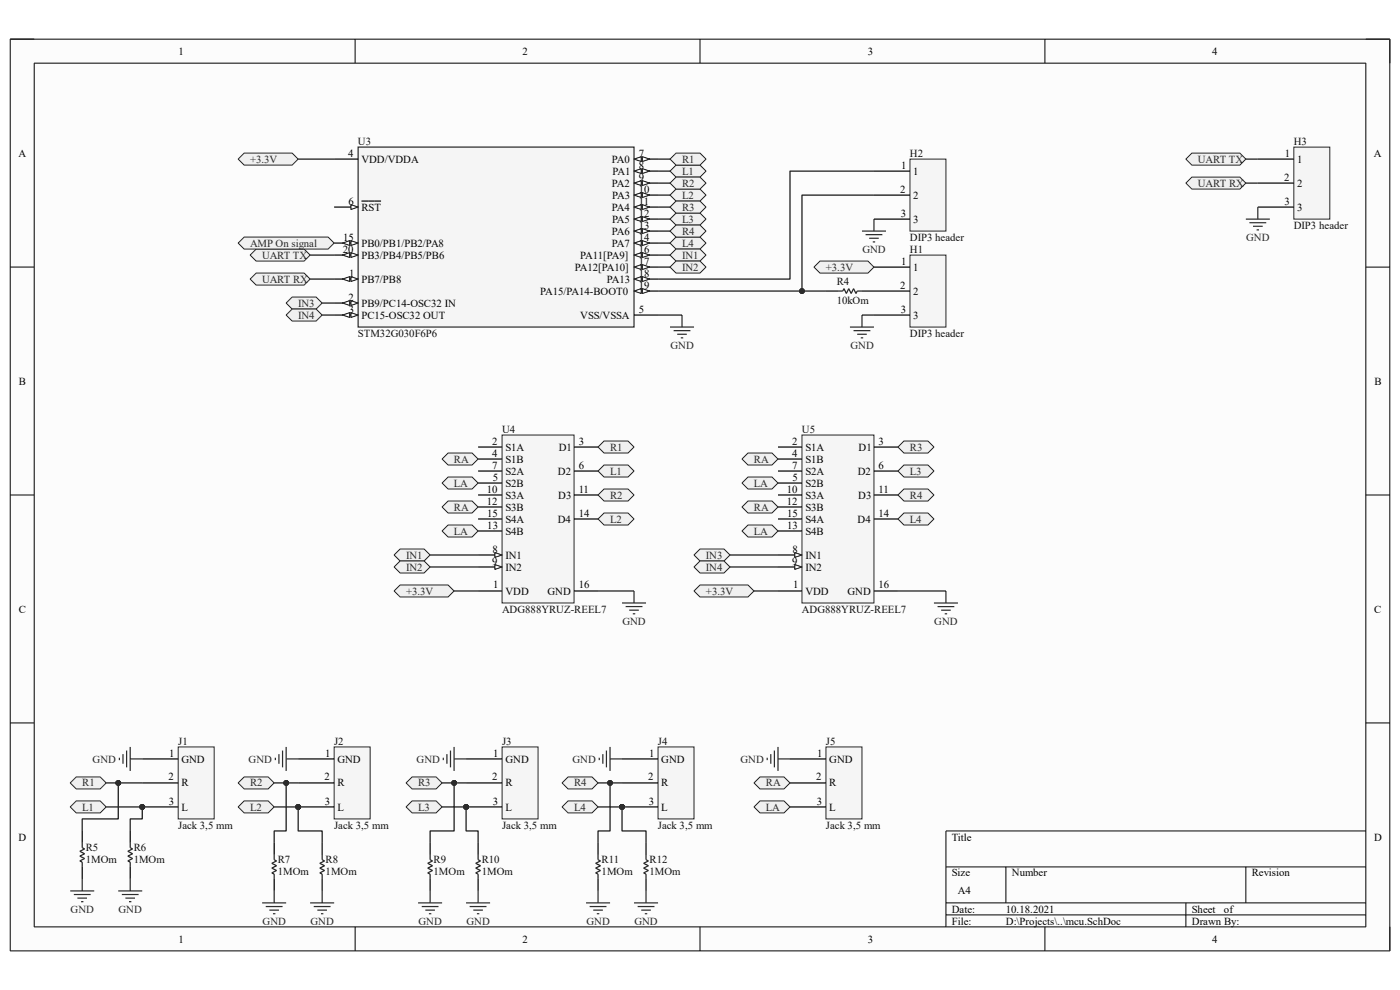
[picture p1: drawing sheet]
<svg xmlns="http://www.w3.org/2000/svg" width="297mm" height="210mm" viewBox="0 0 297 210" stroke-linecap="round" stroke-linejoin="round" font-family="sans-serif">
<path d="M2.2 8.3h292.7v193.4h-292.7z" fill-rule="evenodd" fill="#fcfcfc"/>
<path d="M2.2 8.3h292.7v193.4h-292.7z" fill="none" stroke="#000" stroke-width=".21"/>
<path d="M7.3 13.4h282.5v183.2h-282.5z" fill-rule="evenodd" fill="#fcfcfc"/>
<g fill="none" stroke="#000" stroke-width=".21">
<path d="M2.2 8.3h5.1M7.3 13.4h282.5v183.2h-282.5zM75.3 8.3v5.1M148.5 8.3v5.1M221.7 8.3v5.1M289.8 8.3h5.1v5.1M2.2 56.7h5.1M289.8 56.7h5.1M2.2 105h5.1M289.8 105h5.1M2.2 153.4h5.1M289.8 153.4h5.1"/>
<path d="M289.8 176.3h-89.1v20.3M75.3 196.6v5.1M148.5 196.6v5.1M200.7 183.9h89.1M200.7 191.5h89.1M200.7 194.1h89.1M213.4 183.9v7.6M221.7 196.6v5.1M251.6 191.5v5.1M264.3 183.9v7.6M294.9 196.6v5.1"/>
</g>
<path d="M76 31.2h58.5v38.2h-58.5z" fill-rule="evenodd" fill="#f5f5f5"/>
<path d="M76 31.2h58.5v38.2h-58.5z" fill="none" stroke="#262626" stroke-width=".25"/>
<path d="M70.9 33.8h5.1M70.9 51.6h5.1" fill="none" stroke="#000" stroke-width=".25"/>
<path d="M74.4 51.1l1.6 .5-1.6 .5z" fill="#fbfbfb"/>
<path d="M74.4 51.1l1.6 .5-1.6 .5z" fill="none" stroke="#000" stroke-width=".21"/>
<path d="M72.7 51.6l1.5-.5v1z" fill="#fbfbfb"/>
<path d="M72.7 51.6l1.5-.5v1z" fill="none" stroke="#000" stroke-width=".21"/>
<path d="M70.9 54.1h5.1" fill="none" stroke="#000" stroke-width=".25"/>
<path d="M74.4 53.6l1.6 .5-1.6 .5z" fill="#fbfbfb"/>
<path d="M74.4 53.6l1.6 .5-1.6 .5z" fill="none" stroke="#000" stroke-width=".21"/>
<path d="M72.7 54.1l1.5-.5v1z" fill="#fbfbfb"/>
<path d="M72.7 54.1l1.5-.5v1z" fill="none" stroke="#000" stroke-width=".21"/>
<path d="M70.9 59.2h5.1" fill="none" stroke="#000" stroke-width=".25"/>
<path d="M74.4 58.7l1.6 .5-1.6 .5z" fill="#fbfbfb"/>
<path d="M74.4 58.7l1.6 .5-1.6 .5z" fill="none" stroke="#000" stroke-width=".21"/>
<path d="M72.7 59.2l1.5-.5v1z" fill="#fbfbfb"/>
<path d="M72.7 59.2l1.5-.5v1z" fill="none" stroke="#000" stroke-width=".21"/>
<path d="M70.9 64.3h5.1" fill="none" stroke="#000" stroke-width=".25"/>
<path d="M74.4 63.8l1.6 .5-1.6 .5z" fill="#fbfbfb"/>
<path d="M74.4 63.8l1.6 .5-1.6 .5z" fill="none" stroke="#000" stroke-width=".21"/>
<path d="M72.7 64.3l1.5-.5v1z" fill="#fbfbfb"/>
<path d="M72.7 64.3l1.5-.5v1z" fill="none" stroke="#000" stroke-width=".21"/>
<path d="M134.5 33.8h5.1" fill="none" stroke="#000" stroke-width=".25"/>
<path d="M134.5 33.8l1.5-.6v1.1z" fill="#fbfbfb"/>
<path d="M134.5 33.8l1.5-.6v1.1z" fill="none" stroke="#000" stroke-width=".21"/>
<path d="M136.3 33.2l1.5 .6-1.5 .5z" fill="#fbfbfb"/>
<path d="M136.3 33.2l1.5 .6-1.5 .5z" fill="none" stroke="#000" stroke-width=".21"/>
<path d="M134.5 36.3h5.1" fill="none" stroke="#000" stroke-width=".25"/>
<path d="M134.5 36.3l1.5-.5v1z" fill="#fbfbfb"/>
<path d="M134.5 36.3l1.5-.5v1z" fill="none" stroke="#000" stroke-width=".21"/>
<path d="M136.3 35.8l1.5 .5-1.5 .5z" fill="#fbfbfb"/>
<path d="M136.3 35.8l1.5 .5-1.5 .5z" fill="none" stroke="#000" stroke-width=".21"/>
<path d="M134.5 38.8h5.1" fill="none" stroke="#000" stroke-width=".25"/>
<path d="M134.5 38.8l1.5-.5v1z" fill="#fbfbfb"/>
<path d="M134.5 38.8l1.5-.5v1z" fill="none" stroke="#000" stroke-width=".21"/>
<path d="M136.3 38.3l1.5 .5-1.5 .5z" fill="#fbfbfb"/>
<path d="M136.3 38.3l1.5 .5-1.5 .5z" fill="none" stroke="#000" stroke-width=".21"/>
<path d="M134.5 41.4h5.1" fill="none" stroke="#000" stroke-width=".25"/>
<path d="M134.5 41.4l1.5-.5v1z" fill="#fbfbfb"/>
<path d="M134.5 41.4l1.5-.5v1z" fill="none" stroke="#000" stroke-width=".21"/>
<path d="M136.3 40.9l1.5 .5-1.5 .5z" fill="#fbfbfb"/>
<path d="M136.3 40.9l1.5 .5-1.5 .5z" fill="none" stroke="#000" stroke-width=".21"/>
<path d="M134.5 43.9h5.1" fill="none" stroke="#000" stroke-width=".25"/>
<path d="M134.5 43.9l1.5-.5v1z" fill="#fbfbfb"/>
<path d="M134.5 43.9l1.5-.5v1z" fill="none" stroke="#000" stroke-width=".21"/>
<path d="M136.3 43.4l1.5 .5-1.5 .5z" fill="#fbfbfb"/>
<path d="M136.3 43.4l1.5 .5-1.5 .5z" fill="none" stroke="#000" stroke-width=".21"/>
<path d="M134.5 46.5h5.1" fill="none" stroke="#000" stroke-width=".25"/>
<path d="M134.5 46.5l1.5-.5v1z" fill="#fbfbfb"/>
<path d="M134.5 46.5l1.5-.5v1z" fill="none" stroke="#000" stroke-width=".21"/>
<path d="M136.3 46l1.5 .5-1.5 .5z" fill="#fbfbfb"/>
<path d="M136.3 46l1.5 .5-1.5 .5z" fill="none" stroke="#000" stroke-width=".21"/>
<path d="M134.5 49h5.1" fill="none" stroke="#000" stroke-width=".25"/>
<path d="M134.5 49l1.5-.5v1z" fill="#fbfbfb"/>
<path d="M134.5 49l1.5-.5v1z" fill="none" stroke="#000" stroke-width=".21"/>
<path d="M136.3 48.5l1.5 .5-1.5 .5z" fill="#fbfbfb"/>
<path d="M136.3 48.5l1.5 .5-1.5 .5z" fill="none" stroke="#000" stroke-width=".21"/>
<path d="M134.5 51.6h5.1" fill="none" stroke="#000" stroke-width=".25"/>
<path d="M134.5 51.6l1.5-.5v1z" fill="#fbfbfb"/>
<path d="M134.5 51.6l1.5-.5v1z" fill="none" stroke="#000" stroke-width=".21"/>
<path d="M136.3 51.1l1.5 .5-1.5 .5z" fill="#fbfbfb"/>
<path d="M136.3 51.1l1.5 .5-1.5 .5z" fill="none" stroke="#000" stroke-width=".21"/>
<path d="M134.5 54.1h5.1" fill="none" stroke="#000" stroke-width=".25"/>
<path d="M134.5 54.1l1.5-.5v1z" fill="#fbfbfb"/>
<path d="M134.5 54.1l1.5-.5v1z" fill="none" stroke="#000" stroke-width=".21"/>
<path d="M136.3 53.6l1.5 .5-1.5 .5z" fill="#fbfbfb"/>
<path d="M136.3 53.6l1.5 .5-1.5 .5z" fill="none" stroke="#000" stroke-width=".21"/>
<path d="M134.5 56.7h5.1" fill="none" stroke="#000" stroke-width=".25"/>
<path d="M134.5 56.7l1.5-.6v1.1z" fill="#fbfbfb"/>
<path d="M134.5 56.7l1.5-.6v1.1z" fill="none" stroke="#000" stroke-width=".21"/>
<path d="M136.3 56.1l1.5 .6-1.5 .5z" fill="#fbfbfb"/>
<path d="M136.3 56.1l1.5 .6-1.5 .5z" fill="none" stroke="#000" stroke-width=".21"/>
<path d="M134.5 59.2h5.1" fill="none" stroke="#000" stroke-width=".25"/>
<path d="M134.5 59.2l1.5-.5v1z" fill="#fbfbfb"/>
<path d="M134.5 59.2l1.5-.5v1z" fill="none" stroke="#000" stroke-width=".21"/>
<path d="M136.3 58.7l1.5 .5-1.5 .5z" fill="#fbfbfb"/>
<path d="M136.3 58.7l1.5 .5-1.5 .5z" fill="none" stroke="#000" stroke-width=".21"/>
<path d="M134.5 61.7h5.1" fill="none" stroke="#000" stroke-width=".25"/>
<path d="M134.5 61.7l1.5-.5v1.1z" fill="#fbfbfb"/>
<path d="M134.5 61.7l1.5-.5v1.1z" fill="none" stroke="#000" stroke-width=".21"/>
<path d="M136.3 61.2l1.5 .5-1.5 .6z" fill="#fbfbfb"/>
<path d="M136.3 61.2l1.5 .5-1.5 .6z" fill="none" stroke="#000" stroke-width=".21"/>
<path d="M70.9 43.9h5.1" fill="none" stroke="#000" stroke-width=".25"/>
<path d="M74.4 43.4l1.6 .5-1.6 .5z" fill="#fbfbfb"/>
<path d="M74.4 43.4l1.6 .5-1.6 .5z" fill="none" stroke="#000" stroke-width=".21"/>
<path d="M76.7 42.7h4.1M70.9 66.8h5.1" fill="none" stroke="#000" stroke-width=".25"/>
<path d="M74.4 66.3l1.6 .5-1.6 .5z" fill="#fbfbfb"/>
<path d="M74.4 66.3l1.6 .5-1.6 .5z" fill="none" stroke="#000" stroke-width=".21"/>
<path d="M72.7 66.8l1.5-.5v1z" fill="#fbfbfb"/>
<path d="M72.7 66.8l1.5-.5v1z" fill="none" stroke="#000" stroke-width=".21"/>
<path d="M134.5 66.8h5.1" fill="none" stroke="#000" stroke-width=".25"/>
<path d="M51.8 32.5h10.2l1.2 1.3-1.2 1.2h-10.2l-1.3-1.2z" fill-rule="evenodd" fill="#f0f0f0"/>
<path d="M51.8 32.5h10.2l1.2 1.3-1.2 1.2h-10.2l-1.3-1.2z" fill="none" stroke="#262626" stroke-width=".21"/>
<path d="M142.1 69.4h5.1M142.9 70.1h3.6M143.7 70.9h2M144.4 71.7h.5M144.7 66.8v2.6" fill="none" stroke="#262626" stroke-width=".25"/>
<path d="M174 55.4h10.1l1.3 1.3-1.3 1.2h-10.1l-1.3-1.2z" fill-rule="evenodd" fill="#f0f0f0"/>
<path d="M174 55.4h10.1l1.3 1.3-1.3 1.2h-10.1l-1.3-1.2z" fill="none" stroke="#262626" stroke-width=".21"/>
<path d="M175.2 61.7h2.6M182.9 61.7h2.5" fill="none" stroke="#000" stroke-width=".25"/>
<path d="M177.8 61.7h1l.2-.5 .6 1.1 .5-1.1 .5 1.1 .5-1.1 .5 1.1 .3-.6h1" fill="none" stroke="#1c1c1c" stroke-width=".25"/>
<path d="M193.1 54.1h7.6v15.3h-7.6z" fill-rule="evenodd" fill="#f5f5f5"/>
<path d="M193.1 54.1h7.6v15.3h-7.6z" fill="none" stroke="#262626" stroke-width=".21"/>
<path d="M185.4 56.7h7.7M185.4 61.7h7.7M185.4 66.8h7.7" fill="none" stroke="#000" stroke-width=".25"/>
<path d="M180.3 69.4h5.1M181.1 70.1h3.5M181.9 70.9h2M182.6 71.7h.5M182.9 66.8v2.6" fill="none" stroke="#262626" stroke-width=".25"/>
<path d="M106.5 92.3h15.3v35.6h-15.3z" fill-rule="evenodd" fill="#f5f5f5"/>
<path d="M106.5 92.3h15.3v35.6h-15.3z" fill="none" stroke="#262626" stroke-width=".21"/>
<path d="M101.4 94.8h5.1M101.4 97.4h5.1M101.4 99.9h5.1M121.8 94.8h5.1M121.8 99.9h5.1M101.4 102.5h5.1M101.4 117.7h5.1M101.4 125.4h5.1" fill="none" stroke="#000" stroke-width=".25"/>
<path d="M105 117.2l1.5 .5-1.5 .5z" fill="#fbfbfb"/>
<path d="M105 117.2l1.5 .5-1.5 .5z" fill="none" stroke="#000" stroke-width=".21"/>
<path d="M101.4 120.3h5.1" fill="none" stroke="#000" stroke-width=".25"/>
<path d="M105 119.8l1.5 .5-1.5 .5z" fill="#fbfbfb"/>
<path d="M105 119.8l1.5 .5-1.5 .5z" fill="none" stroke="#000" stroke-width=".21"/>
<path d="M101.4 105h5.1M101.4 107.6h5.1M101.4 112.6h5.1M101.4 110.1h5.1M121.8 105h5.1M121.8 110.1h5.1M121.8 125.4h5.1" fill="none" stroke="#000" stroke-width=".25"/>
<path d="M170.1 92.3h15.3v35.6h-15.3z" fill-rule="evenodd" fill="#f5f5f5"/>
<path d="M170.1 92.3h15.3v35.6h-15.3z" fill="none" stroke="#262626" stroke-width=".21"/>
<path d="M165.1 94.8h5M165.1 97.4h5M165.1 99.9h5M185.4 94.8h5.1M185.4 99.9h5.1M165.1 102.5h5M165.1 117.7h5M165.1 125.4h5" fill="none" stroke="#000" stroke-width=".25"/>
<path d="M168.6 117.2l1.5 .5-1.5 .5z" fill="#fbfbfb"/>
<path d="M168.6 117.2l1.5 .5-1.5 .5z" fill="none" stroke="#000" stroke-width=".21"/>
<path d="M165.1 120.3h5" fill="none" stroke="#000" stroke-width=".25"/>
<path d="M168.6 119.8l1.5 .5-1.5 .5z" fill="#fbfbfb"/>
<path d="M168.6 119.8l1.5 .5-1.5 .5z" fill="none" stroke="#000" stroke-width=".21"/>
<path d="M165.1 105h5M165.1 107.6h5M165.1 112.6h5M165.1 110.1h5M185.4 105h5.1M185.4 110.1h5.1M185.4 125.4h5.1" fill="none" stroke="#000" stroke-width=".25"/>
<path d="M193.1 33.8h7.6v15.2h-7.6z" fill-rule="evenodd" fill="#f5f5f5"/>
<path d="M193.1 33.8h7.6v15.2h-7.6z" fill="none" stroke="#262626" stroke-width=".21"/>
<path d="M185.4 36.3h7.7M185.4 41.4h7.7M185.4 46.5h7.7" fill="none" stroke="#000" stroke-width=".25"/>
<path d="M182.9 49h5.1M183.6 49.8h3.6M184.4 50.5h2M185.2 51.3h.5M185.4 46.5v2.5" fill="none" stroke="#262626" stroke-width=".25"/>
<path d="M126.9 99.9l1.2-1.3h5.1l1.3 1.3-1.3 1.3h-5.1z" fill-rule="evenodd" fill="#f0f0f0"/>
<path d="M126.9 99.9l1.2-1.3h5.1l1.3 1.3-1.3 1.3h-5.1z" fill="none" stroke="#262626" stroke-width=".21"/>
<path d="M126.9 94.8l1.2-1.2h5.1l1.3 1.2-1.3 1.3h-5.1z" fill-rule="evenodd" fill="#f0f0f0"/>
<path d="M126.9 94.8l1.2-1.2h5.1l1.3 1.2-1.3 1.3h-5.1z" fill="none" stroke="#262626" stroke-width=".21"/>
<path d="M126.9 110.1l1.2-1.3h5.1l1.3 1.3-1.3 1.3h-5.1z" fill-rule="evenodd" fill="#f0f0f0"/>
<path d="M126.9 110.1l1.2-1.3h5.1l1.3 1.3-1.3 1.3h-5.1z" fill="none" stroke="#262626" stroke-width=".21"/>
<path d="M126.9 105l1.2-1.3h5.1l1.3 1.3-1.3 1.3h-5.1z" fill-rule="evenodd" fill="#f0f0f0"/>
<path d="M126.9 105l1.2-1.3h5.1l1.3 1.3-1.3 1.3h-5.1z" fill="none" stroke="#262626" stroke-width=".21"/>
<path d="M191.8 98.6h5.1l1.2 1.3-1.2 1.3h-5.1l-1.3-1.3z" fill-rule="evenodd" fill="#f0f0f0"/>
<path d="M191.8 98.6h5.1l1.2 1.3-1.2 1.3h-5.1l-1.3-1.3z" fill="none" stroke="#262626" stroke-width=".21"/>
<path d="M191.8 93.6h5.1l1.2 1.2-1.2 1.3h-5.1l-1.3-1.3z" fill-rule="evenodd" fill="#f0f0f0"/>
<path d="M191.8 93.6h5.1l1.2 1.2-1.2 1.3h-5.1l-1.3-1.3z" fill="none" stroke="#262626" stroke-width=".21"/>
<path d="M190.5 110.1l1.3-1.3h5.1l1.2 1.3-1.2 1.3h-5.1z" fill-rule="evenodd" fill="#f0f0f0"/>
<path d="M190.5 110.1l1.3-1.3h5.1l1.2 1.3-1.2 1.3h-5.1z" fill="none" stroke="#262626" stroke-width=".21"/>
<path d="M191.8 103.7h5.1l1.2 1.3-1.2 1.3h-5.1l-1.3-1.3z" fill-rule="evenodd" fill="#f0f0f0"/>
<path d="M191.8 103.7h5.1l1.2 1.3-1.2 1.3h-5.1l-1.3-1.3z" fill="none" stroke="#262626" stroke-width=".21"/>
<path d="M132 127.9h5.1M132.7 128.7h3.6M133.5 129.4h2M134.3 130.2h.5M134.5 125.4v2.5M198.1 127.9h5.1M198.9 128.7h3.6M199.7 129.4h2M200.4 130.2h.5M200.7 125.4v2.5" fill="none" stroke="#262626" stroke-width=".25"/>
<path d="M147.2 125.4l1.3-1.3h10.2l1.3 1.3-1.3 1.2h-10.2z" fill-rule="evenodd" fill="#f0f0f0"/>
<path d="M147.2 125.4l1.3-1.3h10.2l1.3 1.3-1.3 1.2h-10.2z" fill="none" stroke="#262626" stroke-width=".21"/>
<path d="M83.6 125.4l1.3-1.3h10.2l1.2 1.3-1.2 1.2h-10.2z" fill-rule="evenodd" fill="#f0f0f0"/>
<path d="M83.6 125.4l1.3-1.3h10.2l1.2 1.3-1.2 1.2h-10.2z" fill="none" stroke="#262626" stroke-width=".21"/>
<circle cx="30.2" cy="171.2" r=".51" fill="#0e0e0e"/>
<circle cx="30.2" cy="171.2" r=".51" fill="none" stroke="#0e0e0e" stroke-width=".21"/>
<path d="M37.8 158.5h7.6v15.2h-7.6z" fill-rule="evenodd" fill="#f5f5f5"/>
<path d="M37.8 158.5h7.6v15.2h-7.6z" fill="none" stroke="#262626" stroke-width=".21"/>
<path d="M30.2 161h7.6M30.2 166.1h7.6M30.2 171.2h7.6" fill="none" stroke="#000" stroke-width=".25"/>
<circle cx="30.2" cy="171.2" r=".51" fill="#0e0e0e"/>
<circle cx="30.2" cy="171.2" r=".51" fill="none" stroke="#0e0e0e" stroke-width=".21"/>
<circle cx="63.3" cy="171.2" r=".51" fill="#0e0e0e"/>
<circle cx="63.3" cy="171.2" r=".51" fill="none" stroke="#0e0e0e" stroke-width=".21"/>
<path d="M70.9 158.5h7.6v15.2h-7.6z" fill-rule="evenodd" fill="#f5f5f5"/>
<path d="M70.9 158.5h7.6v15.2h-7.6z" fill="none" stroke="#262626" stroke-width=".21"/>
<path d="M63.3 161h7.6M63.3 166.1h7.6M63.3 171.2h7.6" fill="none" stroke="#000" stroke-width=".25"/>
<circle cx="63.3" cy="171.2" r=".51" fill="#0e0e0e"/>
<circle cx="63.3" cy="171.2" r=".51" fill="none" stroke="#0e0e0e" stroke-width=".21"/>
<path d="M175.2 158.5h7.7v15.2h-7.7z" fill-rule="evenodd" fill="#f5f5f5"/>
<path d="M175.2 158.5h7.7v15.2h-7.7z" fill="none" stroke="#262626" stroke-width=".21"/>
<path d="M167.6 161h7.6M167.6 166.1h7.6M167.6 171.2h7.6" fill="none" stroke="#000" stroke-width=".25"/>
<circle cx="98.9" cy="171.2" r=".51" fill="#0e0e0e"/>
<circle cx="98.9" cy="171.2" r=".51" fill="none" stroke="#0e0e0e" stroke-width=".21"/>
<path d="M106.5 158.5h7.7v15.2h-7.7z" fill-rule="evenodd" fill="#f5f5f5"/>
<path d="M106.5 158.5h7.7v15.2h-7.7z" fill="none" stroke="#262626" stroke-width=".21"/>
<path d="M98.9 161h7.6M98.9 166.1h7.6M98.9 171.2h7.6" fill="none" stroke="#000" stroke-width=".25"/>
<circle cx="98.9" cy="171.2" r=".51" fill="#0e0e0e"/>
<circle cx="98.9" cy="171.2" r=".51" fill="none" stroke="#0e0e0e" stroke-width=".21"/>
<circle cx="132" cy="171.2" r=".51" fill="#0e0e0e"/>
<circle cx="132" cy="171.2" r=".51" fill="none" stroke="#0e0e0e" stroke-width=".21"/>
<path d="M139.6 158.5h7.6v15.2h-7.6z" fill-rule="evenodd" fill="#f5f5f5"/>
<path d="M139.6 158.5h7.6v15.2h-7.6z" fill="none" stroke="#262626" stroke-width=".21"/>
<path d="M132 161h7.6M132 166.1h7.6M132 171.2h7.6" fill="none" stroke="#000" stroke-width=".25"/>
<circle cx="132" cy="171.2" r=".51" fill="#0e0e0e"/>
<circle cx="132" cy="171.2" r=".51" fill="none" stroke="#0e0e0e" stroke-width=".21"/>
<g fill="none" stroke="#262626" stroke-width=".25">
<path d="M26.1 160v2M26.9 159.2v3.6M27.6 158.5v5M59.2 160v2M59.9 159.2v3.6M60.7 158.5v5M94.8 160v2M95.6 159.2v3.6M96.3 158.5v5M127.9 160v2M128.7 159.2v3.6M129.4 158.5v5"/>
<path d="M163.5 160v2M164.3 159.2v3.6M165.1 158.5v5M25.3 160.7v.6M27.6 161h2.6M58.4 160.7v.6M60.7 161h2.6M94 160.7v.6M96.3 161h2.6M127.1 160.7v.6M129.4 161h2.6M162.8 160.7v.6"/>
<path d="M165.1 161h2.5"/>
</g>
<path d="M14.9 166.1l1.3-1.3h5.1l1.2 1.3-1.2 1.3h-5.1z" fill-rule="evenodd" fill="#f0f0f0"/>
<path d="M14.9 166.1l1.3-1.3h5.1l1.2 1.3-1.2 1.3h-5.1z" fill="none" stroke="#262626" stroke-width=".21"/>
<path d="M50.5 166.1l1.3-1.3h5.1l1.3 1.3-1.3 1.3h-5.1z" fill-rule="evenodd" fill="#f0f0f0"/>
<path d="M50.5 166.1l1.3-1.3h5.1l1.3 1.3-1.3 1.3h-5.1z" fill="none" stroke="#262626" stroke-width=".21"/>
<path d="M86.2 166.1l1.2-1.3h5.1l1.3 1.3-1.3 1.3h-5.1z" fill-rule="evenodd" fill="#f0f0f0"/>
<path d="M86.2 166.1l1.2-1.3h5.1l1.3 1.3-1.3 1.3h-5.1z" fill="none" stroke="#262626" stroke-width=".21"/>
<path d="M119.2 166.1l1.3-1.3h5.1l1.3 1.3-1.3 1.3h-5.1z" fill-rule="evenodd" fill="#f0f0f0"/>
<path d="M119.2 166.1l1.3-1.3h5.1l1.3 1.3-1.3 1.3h-5.1z" fill="none" stroke="#262626" stroke-width=".21"/>
<path d="M120.5 169.9h5.1l1.3 1.3-1.3 1.3h-5.1l-1.3-1.3z" fill-rule="evenodd" fill="#f0f0f0"/>
<path d="M120.5 169.9h5.1l1.3 1.3-1.3 1.3h-5.1l-1.3-1.3z" fill="none" stroke="#262626" stroke-width=".21"/>
<path d="M86.2 171.2l1.2-1.3h5.1l1.3 1.3-1.3 1.3h-5.1z" fill-rule="evenodd" fill="#f0f0f0"/>
<path d="M86.2 171.2l1.2-1.3h5.1l1.3 1.3-1.3 1.3h-5.1z" fill="none" stroke="#262626" stroke-width=".21"/>
<path d="M51.8 169.9h5.1l1.3 1.3-1.3 1.3h-5.1l-1.3-1.3z" fill-rule="evenodd" fill="#f0f0f0"/>
<path d="M51.8 169.9h5.1l1.3 1.3-1.3 1.3h-5.1l-1.3-1.3z" fill="none" stroke="#262626" stroke-width=".21"/>
<path d="M16.2 169.9h5.1l1.2 1.3-1.2 1.3h-5.1l-1.3-1.3z" fill-rule="evenodd" fill="#f0f0f0"/>
<path d="M16.2 169.9h5.1l1.2 1.3-1.2 1.3h-5.1l-1.3-1.3z" fill="none" stroke="#262626" stroke-width=".21"/>
<path d="M161.2 169.9h5.1l1.3 1.3-1.3 1.3h-5.1l-1.2-1.3z" fill-rule="evenodd" fill="#f0f0f0"/>
<path d="M161.2 169.9h5.1l1.3 1.3-1.3 1.3h-5.1l-1.2-1.3z" fill="none" stroke="#262626" stroke-width=".21"/>
<path d="M160 166.1l1.2-1.3h5.1l1.3 1.3-1.3 1.3h-5.1z" fill-rule="evenodd" fill="#f0f0f0"/>
<path d="M160 166.1l1.2-1.3h5.1l1.3 1.3-1.3 1.3h-5.1z" fill="none" stroke="#262626" stroke-width=".21"/>
<g fill="none" stroke="#000" stroke-width=".25">
<path d="M17.4 176.3v2.5M27.6 176.3v2.5M58.2 178.8v2.6M68.3 178.8v2.6M91.2 178.8v2.6M101.4 178.8v2.6M126.9 178.8v2.6M137.1 178.8v2.6M17.4 183.9v2.6M27.6 183.9v2.6M58.2 186.5v2.5M68.3 186.5v2.5"/>
<path d="M91.2 186.5v2.5M101.4 186.5v2.5M126.9 186.5v2.5M137.1 186.5v2.5"/>
</g>
<path d="M17.4 178.8v1l.5 .3-1 .5 1 .5-1 .5 1 .5-1 .5 .5 .3v1M27.6 178.8v1l.5 .3-1 .5 1 .5-1 .5 1 .5-1 .5 .5 .3v1M58.2 181.4v1l.5 .2-1 .5 1 .6-1 .5 1 .5-1 .5 .5 .2v1.1M68.3 181.4v1l.6 .2-1.1 .5 1.1 .6-1.1 .5 1.1 .5-1.1 .5 .5 .2v1.1M91.2 181.4v1l.6 .2-1.1 .5 1.1 .6-1.1 .5 1.1 .5-1.1 .5 .5 .2v1.1M101.4 181.4v1l.5 .2-1 .5 1 .6-1 .5 1 .5-1 .5 .5 .2v1.1M126.9 181.4v1l.5 .2-1 .5 1 .6-1 .5 1 .5-1 .5 .5 .2v1.1M137.1 181.4v1l.5 .2-1.1 .5 1.1 .6-1.1 .5 1.1 .5-1.1 .5 .6 .2v1.1" fill="none" stroke="#1c1c1c" stroke-width=".25"/>
<g fill="none" stroke="#262626" stroke-width=".25">
<path d="M14.9 189h5.1M15.7 189.8h3.5M16.4 190.5h2.1M17.2 191.3h.5M17.4 186.5v2.5M25.1 189h5.1M25.8 189.8h3.6M26.6 190.5h2M27.4 191.3h.5M27.6 186.5v2.5M55.6 191.5h5.1M56.4 192.3h3.5"/>
<path d="M57.1 193.1h2.1M57.9 193.8h.5M58.2 189v2.5M65.8 191.5h5.1M66.6 192.3h3.5M67.3 193.1h2.1M68.1 193.8h.5M68.3 189v2.5M88.7 191.5h5.1M89.5 192.3h3.5M90.2 193.1h2.1M91 193.8h.5"/>
<path d="M91.2 189v2.5M98.9 191.5h5.1M99.6 192.3h3.6M100.4 193.1h2M101.2 193.8h.5M101.4 189v2.5M124.3 191.5h5.1M125.1 192.3h3.6M125.9 193.1h2M126.6 193.8h.5M126.9 189v2.5M134.5 191.5h5.1"/>
<path d="M135.3 192.3h3.5M136 193.1h2.1M136.8 193.8h.5M137.1 189v2.5"/>
</g>
<path d="M274.5 31.2h7.6v15.3h-7.6z" fill-rule="evenodd" fill="#f5f5f5"/>
<path d="M274.5 31.2h7.6v15.3h-7.6z" fill="none" stroke="#262626" stroke-width=".21"/>
<path d="M266.8 33.8h7.7M266.8 38.8h7.7M266.8 43.9h7.7" fill="none" stroke="#000" stroke-width=".25"/>
<path d="M264.3 46.5h5.1M265.1 47.2h3.5M265.8 48h2.1M266.6 48.8h.5M266.8 43.9v2.6" fill="none" stroke="#262626" stroke-width=".25"/>
<path d="M54.3 52.8h10.2l1.3 1.3-1.3 1.3h-10.2l-1.2-1.3z" fill-rule="evenodd" fill="#f0f0f0"/>
<path d="M54.3 52.8h10.2l1.3 1.3-1.3 1.3h-10.2l-1.2-1.3z" fill="none" stroke="#262626" stroke-width=".21"/>
<path d="M54.3 57.9h10.2l1.3 1.3-1.3 1.3h-10.2l-1.2-1.3z" fill-rule="evenodd" fill="#f0f0f0"/>
<path d="M54.3 57.9h10.2l1.3 1.3-1.3 1.3h-10.2l-1.2-1.3z" fill="none" stroke="#262626" stroke-width=".21"/>
<path d="M252.9 32.5h10.1l1.3 1.3-1.3 1.2h-10.1l-1.3-1.2z" fill-rule="evenodd" fill="#f0f0f0"/>
<path d="M252.9 32.5h10.1l1.3 1.3-1.3 1.2h-10.1l-1.3-1.2z" fill="none" stroke="#262626" stroke-width=".21"/>
<path d="M252.9 37.6h10.1l1.3 1.2-1.3 1.3h-10.1l-1.3-1.3z" fill-rule="evenodd" fill="#f0f0f0"/>
<path d="M252.9 37.6h10.1l1.3 1.2-1.3 1.3h-10.1l-1.3-1.3z" fill="none" stroke="#262626" stroke-width=".21"/>
<path d="M142.1 36.3l1.3-1.3h5.1l1.3 1.3-1.3 1.3h-5.1z" fill-rule="evenodd" fill="#f0f0f0"/>
<path d="M142.1 36.3l1.3-1.3h5.1l1.3 1.3-1.3 1.3h-5.1z" fill="none" stroke="#262626" stroke-width=".21"/>
<path d="M142.1 33.8l1.3-1.3h5.1l1.3 1.3-1.3 1.2h-5.1z" fill-rule="evenodd" fill="#f0f0f0"/>
<path d="M142.1 33.8l1.3-1.3h5.1l1.3 1.3-1.3 1.2h-5.1z" fill="none" stroke="#262626" stroke-width=".21"/>
<path d="M142.1 41.4l1.3-1.3h5.1l1.3 1.3-1.3 1.3h-5.1z" fill-rule="evenodd" fill="#f0f0f0"/>
<path d="M142.1 41.4l1.3-1.3h5.1l1.3 1.3-1.3 1.3h-5.1z" fill="none" stroke="#262626" stroke-width=".21"/>
<path d="M142.1 38.8l1.3-1.2h5.1l1.3 1.2-1.3 1.3h-5.1z" fill-rule="evenodd" fill="#f0f0f0"/>
<path d="M142.1 38.8l1.3-1.2h5.1l1.3 1.2-1.3 1.3h-5.1z" fill="none" stroke="#262626" stroke-width=".21"/>
<path d="M142.1 46.5l1.3-1.3h5.1l1.3 1.3-1.3 1.2h-5.1z" fill-rule="evenodd" fill="#f0f0f0"/>
<path d="M142.1 46.5l1.3-1.3h5.1l1.3 1.3-1.3 1.2h-5.1z" fill="none" stroke="#262626" stroke-width=".21"/>
<path d="M142.1 43.9l1.3-1.2h5.1l1.3 1.2-1.3 1.3h-5.1z" fill-rule="evenodd" fill="#f0f0f0"/>
<path d="M142.1 43.9l1.3-1.2h5.1l1.3 1.2-1.3 1.3h-5.1z" fill="none" stroke="#262626" stroke-width=".21"/>
<path d="M142.1 51.6l1.3-1.3h5.1l1.3 1.3-1.3 1.2h-5.1z" fill-rule="evenodd" fill="#f0f0f0"/>
<path d="M142.1 51.6l1.3-1.3h5.1l1.3 1.3-1.3 1.2h-5.1z" fill="none" stroke="#262626" stroke-width=".21"/>
<path d="M142.1 49l1.3-1.3h5.1l1.3 1.3-1.3 1.3h-5.1z" fill-rule="evenodd" fill="#f0f0f0"/>
<path d="M142.1 49l1.3-1.3h5.1l1.3 1.3-1.3 1.3h-5.1z" fill="none" stroke="#262626" stroke-width=".21"/>
<path d="M142.1 54.1l1.3-1.3h5.1l1.3 1.3-1.3 1.3h-5.1z" fill-rule="evenodd" fill="#f0f0f0"/>
<path d="M142.1 54.1l1.3-1.3h5.1l1.3 1.3-1.3 1.3h-5.1z" fill="none" stroke="#262626" stroke-width=".21"/>
<path d="M142.1 56.7l1.3-1.3h5.1l1.3 1.3-1.3 1.2h-5.1z" fill-rule="evenodd" fill="#f0f0f0"/>
<path d="M142.1 56.7l1.3-1.3h5.1l1.3 1.3-1.3 1.2h-5.1z" fill="none" stroke="#262626" stroke-width=".21"/>
<path d="M60.7 64.3l1.3-1.3h5.1l1.2 1.3-1.2 1.3h-5.1z" fill-rule="evenodd" fill="#f0f0f0"/>
<path d="M60.7 64.3l1.3-1.3h5.1l1.2 1.3-1.2 1.3h-5.1z" fill="none" stroke="#262626" stroke-width=".21"/>
<path d="M62 65.6h5.1l1.2 1.2-1.2 1.3h-5.1l-1.3-1.3z" fill-rule="evenodd" fill="#f0f0f0"/>
<path d="M62 65.6h5.1l1.2 1.2-1.2 1.3h-5.1l-1.3-1.3z" fill="none" stroke="#262626" stroke-width=".21"/>
<path d="M83.6 117.7l1.3-1.2h5.1l1.2 1.2-1.2 1.3h-5.1z" fill-rule="evenodd" fill="#f0f0f0"/>
<path d="M83.6 117.7l1.3-1.2h5.1l1.2 1.2-1.2 1.3h-5.1z" fill="none" stroke="#262626" stroke-width=".21"/>
<path d="M83.6 120.3l1.3-1.3h5.1l1.2 1.3-1.2 1.3h-5.1z" fill-rule="evenodd" fill="#f0f0f0"/>
<path d="M83.6 120.3l1.3-1.3h5.1l1.2 1.3-1.2 1.3h-5.1z" fill="none" stroke="#262626" stroke-width=".21"/>
<path d="M147.2 117.7l1.3-1.2h5.1l1.3 1.2-1.3 1.3h-5.1z" fill-rule="evenodd" fill="#f0f0f0"/>
<path d="M147.2 117.7l1.3-1.2h5.1l1.3 1.2-1.3 1.3h-5.1z" fill="none" stroke="#262626" stroke-width=".21"/>
<path d="M147.2 120.3l1.3-1.3h5.1l1.3 1.3-1.3 1.3h-5.1z" fill-rule="evenodd" fill="#f0f0f0"/>
<path d="M147.2 120.3l1.3-1.3h5.1l1.3 1.3-1.3 1.3h-5.1z" fill="none" stroke="#262626" stroke-width=".21"/>
<path d="M95.1 101.2h5.1l1.2 1.3-1.2 1.2h-5.1l-1.3-1.2z" fill-rule="evenodd" fill="#f0f0f0"/>
<path d="M95.1 101.2h5.1l1.2 1.3-1.2 1.2h-5.1l-1.3-1.2z" fill="none" stroke="#262626" stroke-width=".21"/>
<path d="M95.1 96.1h5.1l1.2 1.3-1.2 1.2h-5.1l-1.3-1.2z" fill-rule="evenodd" fill="#f0f0f0"/>
<path d="M95.1 96.1h5.1l1.2 1.3-1.2 1.2h-5.1l-1.3-1.2z" fill="none" stroke="#262626" stroke-width=".21"/>
<path d="M93.8 112.6l1.3-1.2h5.1l1.2 1.2-1.2 1.3h-5.1z" fill-rule="evenodd" fill="#f0f0f0"/>
<path d="M93.8 112.6l1.3-1.2h5.1l1.2 1.2-1.2 1.3h-5.1z" fill="none" stroke="#262626" stroke-width=".21"/>
<path d="M93.8 107.6l1.3-1.3h5.1l1.2 1.3-1.2 1.2h-5.1z" fill-rule="evenodd" fill="#f0f0f0"/>
<path d="M93.8 107.6l1.3-1.3h5.1l1.2 1.3-1.2 1.2h-5.1z" fill="none" stroke="#262626" stroke-width=".21"/>
<path d="M158.7 101.2h5.1l1.3 1.3-1.3 1.2h-5.1l-1.3-1.2z" fill-rule="evenodd" fill="#f0f0f0"/>
<path d="M158.7 101.2h5.1l1.3 1.3-1.3 1.2h-5.1l-1.3-1.2z" fill="none" stroke="#262626" stroke-width=".21"/>
<path d="M158.7 96.1h5.1l1.3 1.3-1.3 1.2h-5.1l-1.3-1.2z" fill-rule="evenodd" fill="#f0f0f0"/>
<path d="M158.7 96.1h5.1l1.3 1.3-1.3 1.2h-5.1l-1.3-1.2z" fill="none" stroke="#262626" stroke-width=".21"/>
<path d="M157.4 112.6l1.3-1.2h5.1l1.3 1.2-1.3 1.3h-5.1z" fill-rule="evenodd" fill="#f0f0f0"/>
<path d="M157.4 112.6l1.3-1.2h5.1l1.3 1.2-1.3 1.3h-5.1z" fill="none" stroke="#262626" stroke-width=".21"/>
<path d="M158.7 106.3h5.1l1.3 1.3-1.3 1.2h-5.1l-1.3-1.2z" fill-rule="evenodd" fill="#f0f0f0"/>
<path d="M158.7 106.3h5.1l1.3 1.3-1.3 1.2h-5.1l-1.3-1.2z" fill="none" stroke="#262626" stroke-width=".21"/>
<path d="M50.5 51.6l1.3-1.3h17.8l1.3 1.3-1.3 1.2h-17.8z" fill-rule="evenodd" fill="#f0f0f0"/>
<path d="M50.5 51.6l1.3-1.3h17.8l1.3 1.3-1.3 1.2h-17.8z" fill="none" stroke="#262626" stroke-width=".21"/>
<path d="M264.3 33.8h2.5M25.1 166.1v7.6h-7.7v2.6" fill="none" stroke="#0e0e0e" stroke-width=".25"/>
<circle cx="25.1" cy="166.1" r=".51" fill="#0e0e0e"/>
<circle cx="25.1" cy="166.1" r=".51" fill="none" stroke="#0e0e0e" stroke-width=".21"/>
<path d="M22.5 171.2h7.7v2.5h-2.6v2.6" fill="none" stroke="#0e0e0e" stroke-width=".25"/>
<circle cx="30.2" cy="171.2" r=".51" fill="#0e0e0e"/>
<circle cx="30.2" cy="171.2" r=".51" fill="none" stroke="#0e0e0e" stroke-width=".21"/>
<path d="M22.5 166.1h7.7" fill="none" stroke="#0e0e0e" stroke-width=".25"/>
<circle cx="25.1" cy="166.1" r=".51" fill="#0e0e0e"/>
<circle cx="25.1" cy="166.1" r=".51" fill="none" stroke="#0e0e0e" stroke-width=".21"/>
<path d="M60.7 166.1v10.2h-2.5v2.5" fill="none" stroke="#0e0e0e" stroke-width=".25"/>
<circle cx="60.7" cy="166.1" r=".51" fill="#0e0e0e"/>
<circle cx="60.7" cy="166.1" r=".51" fill="none" stroke="#0e0e0e" stroke-width=".21"/>
<path d="M58.2 171.2h5.1v5.1h5v2.5" fill="none" stroke="#0e0e0e" stroke-width=".25"/>
<circle cx="63.3" cy="171.2" r=".51" fill="#0e0e0e"/>
<circle cx="63.3" cy="171.2" r=".51" fill="none" stroke="#0e0e0e" stroke-width=".21"/>
<path d="M58.2 166.1h5.1" fill="none" stroke="#0e0e0e" stroke-width=".25"/>
<circle cx="60.7" cy="166.1" r=".51" fill="#0e0e0e"/>
<circle cx="60.7" cy="166.1" r=".51" fill="none" stroke="#0e0e0e" stroke-width=".21"/>
<path d="M63.2 33.8h7.7M65.8 59.2h5.1M65.8 54.1h5.1M68.3 66.8h2.6M68.3 64.3h2.6M96.3 166.1v10.2h-5.1v2.5" fill="none" stroke="#0e0e0e" stroke-width=".25"/>
<circle cx="96.3" cy="166.1" r=".51" fill="#0e0e0e"/>
<circle cx="96.3" cy="166.1" r=".51" fill="none" stroke="#0e0e0e" stroke-width=".21"/>
<path d="M91.2 117.7h10.2M91.2 120.3h10.2M93.8 171.2h5.1v5.1h2.5v2.5" fill="none" stroke="#0e0e0e" stroke-width=".25"/>
<circle cx="98.9" cy="171.2" r=".51" fill="#0e0e0e"/>
<circle cx="98.9" cy="171.2" r=".51" fill="none" stroke="#0e0e0e" stroke-width=".21"/>
<path d="M93.8 166.1h5.1" fill="none" stroke="#0e0e0e" stroke-width=".25"/>
<circle cx="96.3" cy="166.1" r=".51" fill="#0e0e0e"/>
<circle cx="96.3" cy="166.1" r=".51" fill="none" stroke="#0e0e0e" stroke-width=".21"/>
<path d="M96.3 125.4h5.1M129.4 166.1v10.2h-2.5v2.5" fill="none" stroke="#0e0e0e" stroke-width=".25"/>
<circle cx="129.4" cy="166.1" r=".51" fill="#0e0e0e"/>
<circle cx="129.4" cy="166.1" r=".51" fill="none" stroke="#0e0e0e" stroke-width=".21"/>
<path d="M126.9 171.2h5.1v5.1h5.1v2.5" fill="none" stroke="#0e0e0e" stroke-width=".25"/>
<circle cx="132" cy="171.2" r=".51" fill="#0e0e0e"/>
<circle cx="132" cy="171.2" r=".51" fill="none" stroke="#0e0e0e" stroke-width=".21"/>
<path d="M126.9 166.1h5.1" fill="none" stroke="#0e0e0e" stroke-width=".25"/>
<circle cx="129.4" cy="166.1" r=".51" fill="#0e0e0e"/>
<circle cx="129.4" cy="166.1" r=".51" fill="none" stroke="#0e0e0e" stroke-width=".21"/>
<path d="M139.6 66.8h5.1M139.6 61.7h35.6M126.9 125.4h7.6" fill="none" stroke="#0e0e0e" stroke-width=".25"/>
<circle cx="170.1" cy="61.7" r=".51" fill="#0e0e0e"/>
<circle cx="170.1" cy="61.7" r=".51" fill="none" stroke="#0e0e0e" stroke-width=".21"/>
<g fill="none" stroke="#0e0e0e" stroke-width=".25">
<path d="M139.6 38.8h2.5M139.6 36.3h2.5M139.6 33.8h2.5M185.4 36.3h-17.8v22.9h-28M139.6 56.7h2.5M139.6 54.1h2.5M139.6 51.6h2.5M139.6 49h2.5M139.6 46.5h2.5M139.6 43.9h2.5M139.6 41.4h2.5M185.4 41.4h-15.3v20.3"/>
<path d="M154.9 117.7h10.2M154.9 120.3h10.2M160 125.4h5.1"/>
</g>
<circle cx="170.1" cy="61.7" r=".51" fill="#0e0e0e"/>
<circle cx="170.1" cy="61.7" r=".51" fill="none" stroke="#0e0e0e" stroke-width=".21"/>
<path d="M264.3 38.8h2.5M182.9 66.8h2.5M190.5 125.4h10.2" fill="none" stroke="#0e0e0e" stroke-width=".25"/>
<g font-size="2.3">
<text x="37.9" y="11.6">1</text>
<text x="110.9" y="11.6">2</text>
<text x="184.1" y="11.6">3</text>
<text x="257.2" y="11.6">4</text>
<text x="3.9" y="33.2">A</text>
<text x="73.9" y="33.2">4</text>
<text x="76.7" y="34.5">VDD/VDDA</text>
<text x="129.8" y="34.5">PA0</text>
<text x="135.5" y="33.2">7</text>
<text x="135.5" y="35.8">8</text>
<text x="191.2" y="35.8">1</text>
<text x="272.6" y="33.2">1</text>
<text x="275.2" y="34.5">1</text>
<text x="291.5" y="33.2">A</text>
<text x="129.8" y="39.6">PA2</text>
<text x="130" y="37">PA1</text>
<text x="135.5" y="38.3">9</text>
<text x="135.5" y="40.9">10</text>
<text x="191" y="40.9">2</text>
<text x="193.8" y="37">1</text>
<text x="272.4" y="38.3">2</text>
<text x="275.2" y="39.6">2</text>
<text x="73.9" y="43.4">6</text>
<text x="76.7" y="44.7">RST</text>
<text x="129.8" y="44.7">PA4</text>
<text x="129.8" y="47.2">PA5</text>
<text x="129.9" y="42.2">PA3</text>
<text x="135.5" y="43.4">11</text>
<text x="135.5" y="46">12</text>
<text x="191.1" y="46">3</text>
<text x="193.8" y="42.2">2</text>
<text x="193.8" y="47.2">3</text>
<text x="272.5" y="43.4">3</text>
<text x="275.2" y="44.7">3</text>
<text x="72.7" y="53.6">20</text>
<text x="72.8" y="51.1">15</text>
<text x="76.7" y="52.3">PB0/PB1/PB2/PA8</text>
<text x="129.8" y="49.8">PA6</text>
<text x="129.8" y="52.3">PA7</text>
<text x="135.5" y="48.5">13</text>
<text x="135.5" y="51.1">14</text>
<text x="135.5" y="53.6">16</text>
<text x="74.1" y="58.7">1</text>
<text x="76.7" y="54.9">PB3/PB4/PB5/PB6</text>
<text x="76.7" y="59.9">PB7/PB8</text>
<text x="122" y="57.4">PA12[PA10]</text>
<text x="123.1" y="54.9">PA11[PA9]</text>
<text x="128.7" y="59.9">PA13</text>
<text x="135.5" y="56.1">17</text>
<text x="135.5" y="58.7">18</text>
<text x="191.2" y="56.1">1</text>
<text x="193.8" y="57.4">1</text>
<text x="73.9" y="63.8">2</text>
<text x="76.7" y="65.1">PB9/PC14-OSC32 IN</text>
<text x="114.6" y="62.5">PA15/PA14-BOOT0</text>
<text x="135.5" y="61.3">19</text>
<text x="191" y="61.3">2</text>
<text x="193.8" y="62.5">2</text>
<text x="74" y="66.3">3</text>
<text x="76.7" y="67.6">PC15-OSC32 OUT</text>
<text x="123.1" y="67.6">VSS/VSSA</text>
<text x="135.5" y="66.3">5</text>
<text x="191.1" y="66.3">3</text>
<text x="193.8" y="67.6">3</text>
<text x="4" y="81.6">B</text>
<text x="291.6" y="81.6">B</text>
<text x="104.4" y="94.3">2</text>
<text x="107.2" y="95.6">S1A</text>
<text x="118.5" y="95.6">D1</text>
<text x="122.8" y="94.3">3</text>
<text x="168.1" y="94.3">2</text>
<text x="170.9" y="95.6">S1A</text>
<text x="182.2" y="95.6">D1</text>
<text x="186.4" y="94.3">3</text>
<text x="104.4" y="96.9">4</text>
<text x="104.4" y="99.4">7</text>
<text x="104.5" y="101.9">5</text>
<text x="107.2" y="98.1">S1B</text>
<text x="107.2" y="100.7">S2A</text>
<text x="118.4" y="100.7">D2</text>
<text x="122.8" y="99.4">6</text>
<text x="168.1" y="96.9">4</text>
<text x="168.1" y="99.4">7</text>
<text x="168.1" y="101.9">5</text>
<text x="170.9" y="98.1">S1B</text>
<text x="170.9" y="100.7">S2A</text>
<text x="182" y="100.7">D2</text>
<text x="186.4" y="99.4">6</text>
<text x="103.3" y="104.5">10</text>
<text x="103.3" y="107.1">12</text>
<text x="107.2" y="103.2">S2B</text>
<text x="107.2" y="105.8">S3A</text>
<text x="118.4" y="105.8">D3</text>
<text x="122.8" y="104.5">11</text>
<text x="166.9" y="104.5">10</text>
<text x="166.9" y="107.1">12</text>
<text x="170.9" y="103.2">S2B</text>
<text x="170.9" y="105.8">S3A</text>
<text x="182.1" y="105.8">D3</text>
<text x="186.4" y="104.5">11</text>
<text x="103.3" y="109.6">15</text>
<text x="103.4" y="112.1">13</text>
<text x="107.2" y="108.3">S3B</text>
<text x="107.2" y="113.4">S4B</text>
<text x="107.2" y="110.9">S4A</text>
<text x="118.3" y="110.9">D4</text>
<text x="122.8" y="109.6">14</text>
<text x="167" y="109.6">15</text>
<text x="167" y="112.1">13</text>
<text x="170.9" y="108.3">S3B</text>
<text x="170.9" y="113.4">S4B</text>
<text x="170.9" y="110.9">S4A</text>
<text x="181.9" y="110.9">D4</text>
<text x="186.4" y="109.6">14</text>
<text x="104.4" y="119.8">9</text>
<text x="104.5" y="117.2">8</text>
<text x="107.2" y="118.5">IN1</text>
<text x="168.1" y="119.8">9</text>
<text x="168.1" y="117.2">8</text>
<text x="170.9" y="118.5">IN1</text>
<text x="104.6" y="124.8">1</text>
<text x="107.2" y="121">IN2</text>
<text x="122.8" y="124.8">16</text>
<text x="168.3" y="124.8">1</text>
<text x="170.9" y="121">IN2</text>
<text x="186.4" y="124.8">16</text>
<text x="4" y="130">C</text>
<text x="107.2" y="126.2">VDD</text>
<text x="116.2" y="126.2">GND</text>
<text x="170.9" y="126.2">VDD</text>
<text x="179.8" y="126.2">GND</text>
<text x="291.5" y="130">C</text>
<text x="35.9" y="160.5">1</text>
<text x="38.5" y="161.8">GND</text>
<text x="69" y="160.5">1</text>
<text x="71.6" y="161.8">GND</text>
<text x="104.6" y="160.5">1</text>
<text x="107.2" y="161.8">GND</text>
<text x="137.7" y="160.5">1</text>
<text x="140.3" y="161.8">GND</text>
<text x="173.4" y="160.5">1</text>
<text x="175.9" y="161.8">GND</text>
<text x="35.7" y="165.6">2</text>
<text x="38.5" y="166.8">R</text>
<text x="68.8" y="165.6">2</text>
<text x="71.6" y="166.8">R</text>
<text x="104.4" y="165.6">2</text>
<text x="107.2" y="166.8">R</text>
<text x="137.5" y="165.6">2</text>
<text x="140.3" y="166.8">R</text>
<text x="173.1" y="165.6">2</text>
<text x="175.9" y="166.8">R</text>
<text x="35.8" y="170.7">3</text>
<text x="38.5" y="172">L</text>
<text x="68.9" y="170.7">3</text>
<text x="71.6" y="172">L</text>
<text x="104.6" y="170.7">3</text>
<text x="107.2" y="172">L</text>
<text x="137.6" y="170.7">3</text>
<text x="140.3" y="172">L</text>
<text x="173.3" y="170.7">3</text>
<text x="175.9" y="172">L</text>
<text x="3.9" y="178.3">D</text>
<text x="201.9" y="178.3">Title</text>
<text x="291.5" y="178.3">D</text>
<text x="201.9" y="185.9">Size</text>
<text x="214.7" y="185.9">Number</text>
<text x="265.5" y="185.9">Revision</text>
<text x="203.2" y="189.7">A4</text>
<text x="201.9" y="193.6">Date:</text>
<text x="201.9" y="196.1">File:</text>
<text x="213.4" y="193.6">10.18.2021</text>
<text x="213.4" y="196.1">D:\Projects\..\mcu.SchDoc</text>
<text x="252.8" y="193.6">Sheet</text>
<text x="252.9" y="196.1">Drawn By:</text>
<text x="259.7" y="193.6">of</text>
<text x="37.9" y="199.9">1</text>
<text x="110.9" y="199.9">2</text>
<text x="184.1" y="199.9">3</text>
<text x="257.2" y="199.9">4</text>
</g>
<g font-size="2.3" fill="#262626">
<text x="53" y="34.5">+3.3V</text>
<text x="144.7" y="34.5">R1</text>
<text x="254.1" y="34.5">UART TX</text>
<text x="144.7" y="37">L1</text>
<text x="144.7" y="39.6">R2</text>
<text x="254.1" y="39.6">UART RX</text>
<text x="144.7" y="42.2">L2</text>
<text x="144.7" y="47.2">L3</text>
<text x="144.7" y="44.7">R3</text>
<text x="53" y="52.3">AMP On signal</text>
<text x="144.7" y="52.3">L4</text>
<text x="144.7" y="49.8">R4</text>
<text x="183" y="53.6">GND</text>
<text x="264.4" y="51.1">GND</text>
<text x="55.6" y="54.9">UART TX</text>
<text x="55.6" y="59.9">UART RX</text>
<text x="144.7" y="54.9">IN1</text>
<text x="144.7" y="57.4">IN2</text>
<text x="175.2" y="57.4">+3.3V</text>
<text x="63.2" y="65.1">IN3</text>
<text x="63.2" y="67.6">IN4</text>
<text x="142.2" y="74">GND</text>
<text x="180.4" y="74">GND</text>
<text x="129.4" y="95.6">R1</text>
<text x="193" y="95.6">R3</text>
<text x="96.3" y="98.1">RA</text>
<text x="129.4" y="100.7">L1</text>
<text x="159.9" y="98.1">RA</text>
<text x="193" y="100.7">L3</text>
<text x="96.3" y="103.2">LA</text>
<text x="129.4" y="105.8">R2</text>
<text x="159.9" y="103.2">LA</text>
<text x="193" y="105.8">R4</text>
<text x="96.3" y="113.4">LA</text>
<text x="96.3" y="108.3">RA</text>
<text x="129.4" y="110.9">L2</text>
<text x="159.9" y="113.4">LA</text>
<text x="159.9" y="108.3">RA</text>
<text x="193" y="110.9">L4</text>
<text x="86.1" y="118.5">IN1</text>
<text x="149.8" y="118.5">IN3</text>
<text x="86.1" y="121">IN2</text>
<text x="149.8" y="121">IN4</text>
<text x="86.1" y="126.2">+3.3V</text>
<text x="149.8" y="126.2">+3.3V</text>
<text x="132" y="132.5">GND</text>
<text x="198.2" y="132.5">GND</text>
<text x="19.6" y="161.8">GND</text>
<text x="52.7" y="161.8">GND</text>
<text x="88.4" y="161.8">GND</text>
<text x="121.5" y="161.8">GND</text>
<text x="157.1" y="161.8">GND</text>
<text x="17.4" y="166.8">R1</text>
<text x="53" y="166.8">R2</text>
<text x="88.7" y="166.8">R3</text>
<text x="121.8" y="166.8">R4</text>
<text x="162.5" y="166.8">RA</text>
<text x="17.4" y="172">L1</text>
<text x="53" y="172">L2</text>
<text x="88.7" y="172">L3</text>
<text x="121.8" y="172">L4</text>
<text x="162.5" y="172">LA</text>
<text x="15" y="193.6">GND</text>
<text x="25.1" y="193.6">GND</text>
<text x="55.7" y="196.1">GND</text>
<text x="65.9" y="196.1">GND</text>
<text x="88.8" y="196.1">GND</text>
<text x="99" y="196.1">GND</text>
<text x="124.4" y="196.1">GND</text>
<text x="134.6" y="196.1">GND</text>
</g>
<g font-size="2.3" fill="#0e0e0e">
<text x="75.9" y="30.7">U3</text>
<text x="193" y="33.2">H2</text>
<text x="274.5" y="30.7">H3</text>
<text x="193" y="53.6">H1</text>
<text x="193" y="51.1">DIP3 header</text>
<text x="274.5" y="48.5">DIP3 header</text>
<text x="177.5" y="60.5">R4</text>
<text x="177.5" y="64.6">10kOm</text>
<text x="75.9" y="71.4">STM32G030F6P6</text>
<text x="193" y="71.4">DIP3 header</text>
<text x="106.5" y="91.8">U4</text>
<text x="170.1" y="91.8">U5</text>
<text x="106.5" y="130">ADG888YRUZ-REEL7</text>
<text x="170.1" y="130">ADG888YRUZ-REEL7</text>
<text x="37.8" y="157.9">J1</text>
<text x="70.9" y="157.9">J2</text>
<text x="106.5" y="157.9">J3</text>
<text x="139.6" y="157.9">J4</text>
<text x="175.2" y="157.9">J5</text>
<text x="37.8" y="175.8">Jack 3,5 mm</text>
<text x="70.9" y="175.8">Jack 3,5 mm</text>
<text x="106.5" y="175.8">Jack 3,5 mm</text>
<text x="139.6" y="175.8">Jack 3,5 mm</text>
<text x="175.2" y="175.8">Jack 3,5 mm</text>
<text x="18.2" y="180.6">R5</text>
<text x="18.2" y="183.1">1MOm</text>
<text x="28.4" y="180.6">R6</text>
<text x="28.4" y="183.1">1MOm</text>
<text x="58.9" y="183.1">R7</text>
<text x="58.9" y="185.7">1MOm</text>
<text x="69.1" y="183.1">R8</text>
<text x="69.1" y="185.7">1MOm</text>
<text x="92" y="183.1">R9</text>
<text x="92" y="185.7">1MOm</text>
<text x="102.2" y="183.1">R10</text>
<text x="102.2" y="185.7">1MOm</text>
<text x="127.6" y="183.1">R11</text>
<text x="127.6" y="185.7">1MOm</text>
<text x="137.8" y="183.1">R12</text>
<text x="137.8" y="185.7">1MOm</text>
</g>
</svg>
